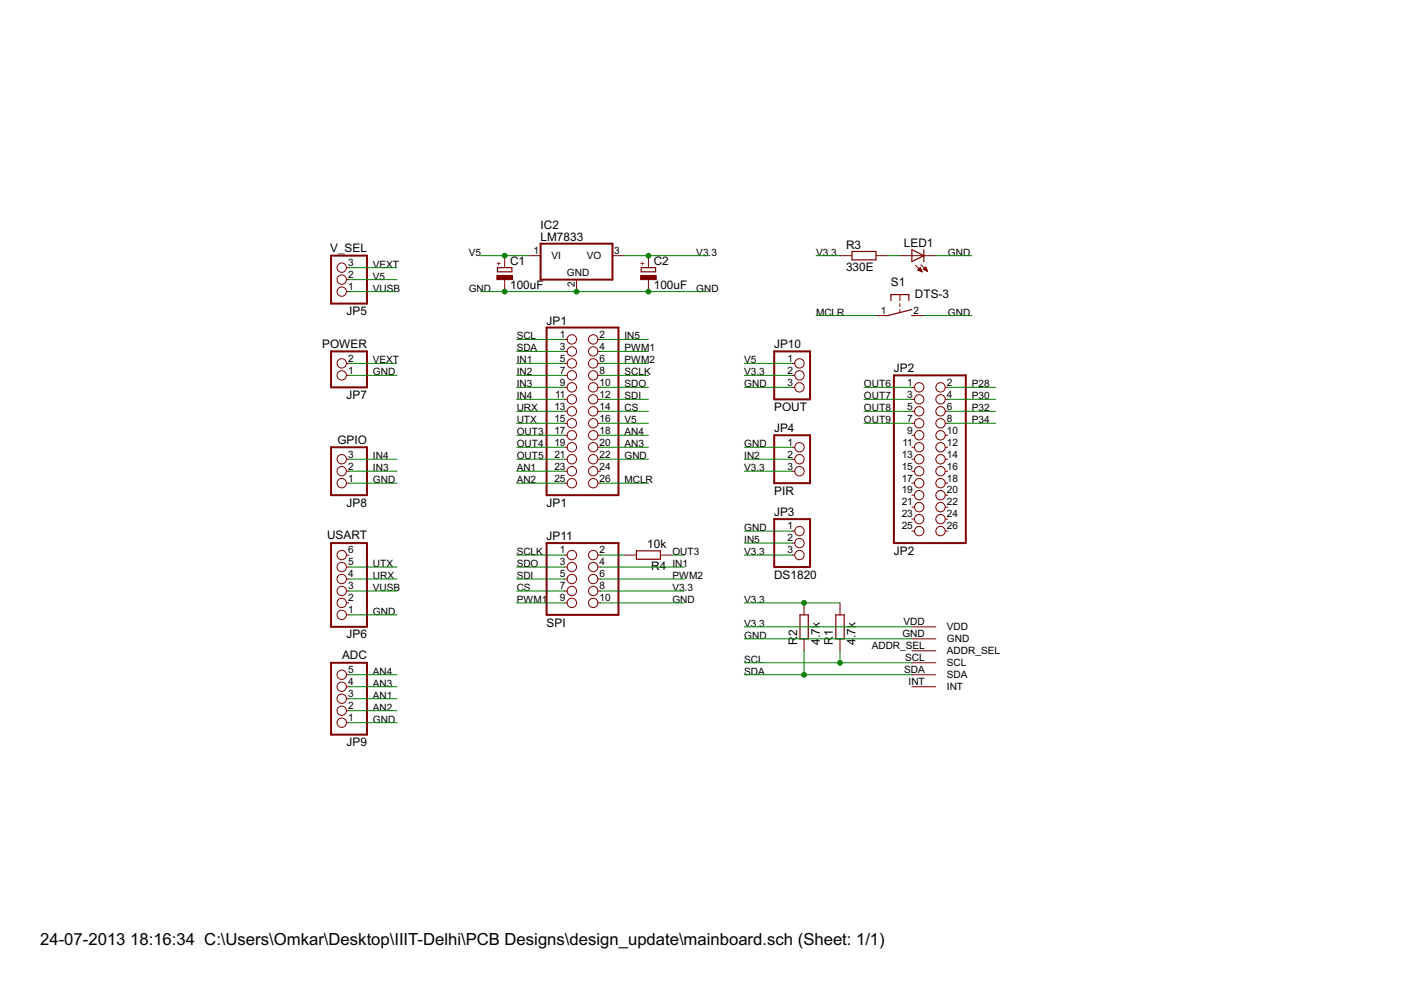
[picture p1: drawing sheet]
<svg xmlns="http://www.w3.org/2000/svg" width="297mm" height="210mm" viewBox="0 0 297 210" stroke-linecap="round" stroke-linejoin="round" font-family="sans-serif">
<path d="M70.2 54.2h7.6v10.2h-7.6zM114.6 51.7h15.3v7.6h-15.3zM70.2 74.5h7.6v7.6h-7.6zM115.9 69.4h15.2v35.6h-15.2zM164.1 74.5h7.6v10.2h-7.6zM189.5 79.6h15.3v35.5h-15.3zM70.2 94.8h7.6v10.2h-7.6zM164.1 92.3h7.6v10.1h-7.6zM70.2 115.1h7.6v17.8h-7.6zM115.9 115.1h15.2v15.3h-15.2zM164.1 110.1h7.6v10.1h-7.6zM70.2 140.5h7.6v15.3h-7.6z" fill="none" stroke="#800000" stroke-width=".42"/>
<g fill="none" stroke="#800000" stroke-width=".21">
<path d="M73.4 59.3h.6M73.4 56.7h.6M107 54.2v2.5M107 59.3v2.5M112.1 54.2h2.5M122.2 59.3v2.5M129.9 54.2h2.5M137.5 54.2v2.5M137.5 59.3v2.5M178.1 54.2h2.5M185.7 54.2h2.6M190.8 54.2h7.6"/>
<path d="M194.1 56.2l1.4 1.4M194.6 57.2h.7M194.8 57.1h.5M194.9 57.4h.5M194.9 57h.3M195 56.9h.2M195.1 56.7h.1M195.1 56.7l-.5 .6 .9 .3M195.1 56.7l.4 .9M195.1 57.5h.3M195.2 56.1l1.4 1.4M195.4 57.6h.1"/>
<path d="M195.8 57.1h.7M195.9 57h.5M196 56.9h.4M196 57.2h.5M196.1 56.7h.2M196.2 56.6h.1M196.3 56.6l.3 .9-.9-.4zM196.3 57.4h.3M196.6 57.5h.1M73.4 77h.6M73.4 79.6h.6M73.4 61.8h.6"/>
<path d="M119.7 72h.6M119.7 74.5h.6M119.7 77h.6M119.7 79.6h.6M126.8 72h.5M126.8 74.5h.5M126.8 77h.5M126.8 79.6h.5M168 77h.5M168 79.6h.5M185.7 66.9h2.6M190.8 62.5v1.2"/>
<path d="M190.8 64.4v.6M190.8 65.6v.7M193.3 66.9h2.6M73.4 97.4h.6M73.4 99.9h.6M119.7 82.1h.6M119.7 84.7h.6M119.7 87.2h.6M119.7 89.7h.6M119.7 92.3h.6M119.7 94.8h.6M119.7 97.4h.6"/>
<path d="M119.7 99.9h.6M126.8 82.1h.5M126.8 84.7h.5M126.8 87.2h.5M126.8 89.7h.5M126.8 92.3h.5M126.8 94.8h.5M126.8 97.4h.5M126.8 99.9h.5M168 82.1h.5M168 94.8h.5M168 97.4h.5"/>
<path d="M168 99.9h.5M193.3 82.1h.6M193.3 84.7h.6M193.3 87.2h.6M193.3 89.7h.6M193.3 92.3h.6M193.3 94.8h.6M193.3 97.4h.6M193.3 99.9h.6M200.4 82.1h.6M200.4 84.7h.6M200.4 87.2h.6"/>
<path d="M200.4 89.7h.6M200.4 92.3h.6M200.4 94.8h.6M200.4 97.4h.6M200.4 99.9h.6M73.4 102.4h.6M73.4 117.7h.6M119.7 102.4h.6M119.7 117.7h.6M126.8 102.4h.5M126.8 117.7h.5M132.4 117.7h2.5"/>
<path d="M140 117.7h2.6M168 112.6h.5M168 115.1h.5M168 117.7h.5M193.3 102.4h.6M193.3 105h.6M193.3 107.5h.6M193.3 110.1h.6M193.3 112.6h.6M200.4 102.4h.6M200.4 105h.6M200.4 107.5h.6"/>
<path d="M200.4 110.1h.6M200.4 112.6h.6M73.4 130.4h.6M73.4 127.8h.6M73.4 125.3h.6M73.4 122.8h.6M73.4 120.2h.6M119.7 127.8h.6M119.7 125.3h.6M119.7 122.8h.6M119.7 120.2h.6M126.8 127.8h.5"/>
<path d="M126.8 125.3h.5M126.8 122.8h.5M126.8 120.2h.5M170.5 127.8v2.6M170.5 135.4v2.6M178.1 127.8v2.6M178.1 135.4v2.6M193.3 132.9h5.1M193.3 135.4h5.1M193.3 138h5.1M73.4 143.1h.6M73.4 145.6h.6"/>
<path d="M73.4 153.2h.6M73.4 150.7h.6M73.4 148.1h.6M193.3 140.5h5.1M193.3 143.1h5.1M193.3 145.6h5.1"/>
<circle cx="72.5" cy="59.3" r=".99"/>
<circle cx="72.5" cy="56.7" r=".99"/>
<circle cx="72.5" cy="61.8" r=".99"/>
<circle cx="72.5" cy="79.6" r=".99"/>
<circle cx="72.5" cy="77" r=".99"/>
<circle cx="121.2" cy="74.5" r=".99"/>
<circle cx="121.2" cy="77" r=".99"/>
<circle cx="121.2" cy="79.6" r=".99"/>
<circle cx="121.2" cy="72" r=".99"/>
<circle cx="125.8" cy="72" r=".99"/>
<circle cx="125.8" cy="77" r=".99"/>
<circle cx="125.8" cy="79.6" r=".99"/>
<circle cx="125.8" cy="74.5" r=".99"/>
<circle cx="169.5" cy="77" r=".99"/>
<circle cx="169.5" cy="79.6" r=".99"/>
<circle cx="72.5" cy="97.4" r=".99"/>
<circle cx="72.5" cy="99.9" r=".99"/>
<circle cx="121.2" cy="97.4" r=".99"/>
<circle cx="121.2" cy="89.7" r=".99"/>
<circle cx="121.2" cy="94.8" r=".99"/>
<circle cx="121.2" cy="92.3" r=".99"/>
<circle cx="121.2" cy="99.9" r=".99"/>
<circle cx="121.2" cy="87.2" r=".99"/>
<circle cx="121.2" cy="82.1" r=".99"/>
<circle cx="121.2" cy="84.7" r=".99"/>
<circle cx="125.8" cy="89.7" r=".99"/>
<circle cx="125.8" cy="97.4" r=".99"/>
<circle cx="125.8" cy="99.9" r=".99"/>
<circle cx="125.8" cy="94.8" r=".99"/>
<circle cx="125.8" cy="92.3" r=".99"/>
<circle cx="125.8" cy="87.2" r=".99"/>
<circle cx="125.8" cy="82.1" r=".99"/>
<circle cx="125.8" cy="84.7" r=".99"/>
<circle cx="169.5" cy="97.4" r=".99"/>
<circle cx="169.5" cy="94.8" r=".99"/>
<circle cx="169.5" cy="99.9" r=".99"/>
<circle cx="169.5" cy="82.1" r=".99"/>
<circle cx="194.9" cy="94.8" r=".99"/>
<circle cx="194.9" cy="89.7" r=".99"/>
<circle cx="194.9" cy="97.4" r=".99"/>
<circle cx="194.9" cy="99.9" r=".99"/>
<circle cx="194.9" cy="92.3" r=".99"/>
<circle cx="194.9" cy="87.2" r=".99"/>
<circle cx="194.9" cy="82.1" r=".99"/>
<circle cx="194.9" cy="84.7" r=".99"/>
<circle cx="199.4" cy="89.7" r=".99"/>
<circle cx="199.4" cy="97.4" r=".99"/>
<circle cx="199.4" cy="92.3" r=".99"/>
<circle cx="199.4" cy="94.8" r=".99"/>
<circle cx="199.4" cy="99.9" r=".99"/>
<circle cx="199.4" cy="87.2" r=".99"/>
<circle cx="199.4" cy="82.1" r=".99"/>
<circle cx="199.4" cy="84.7" r=".99"/>
<circle cx="72.5" cy="102.4" r=".99"/>
<circle cx="72.5" cy="117.7" r=".99"/>
<circle cx="121.2" cy="117.7" r=".99"/>
<circle cx="121.2" cy="102.4" r=".99"/>
<circle cx="125.8" cy="117.7" r=".99"/>
<circle cx="125.8" cy="102.4" r=".99"/>
<circle cx="169.5" cy="115.1" r=".99"/>
<circle cx="169.5" cy="117.7" r=".99"/>
<circle cx="169.5" cy="112.6" r=".99"/>
<circle cx="194.9" cy="102.4" r=".99"/>
<circle cx="194.9" cy="105" r=".99"/>
<circle cx="194.9" cy="110.1" r=".99"/>
<circle cx="194.9" cy="112.6" r=".99"/>
<circle cx="194.9" cy="107.5" r=".99"/>
<circle cx="199.4" cy="102.4" r=".99"/>
<circle cx="199.4" cy="105" r=".99"/>
<circle cx="199.4" cy="112.6" r=".99"/>
<circle cx="199.4" cy="107.5" r=".99"/>
<circle cx="199.4" cy="110.1" r=".99"/>
<circle cx="72.5" cy="122.8" r=".99"/>
<circle cx="72.5" cy="120.2" r=".99"/>
<circle cx="72.5" cy="130.4" r=".99"/>
<circle cx="72.5" cy="125.3" r=".99"/>
<circle cx="72.5" cy="127.8" r=".99"/>
<circle cx="121.2" cy="125.3" r=".99"/>
<circle cx="121.2" cy="122.8" r=".99"/>
<circle cx="121.2" cy="127.8" r=".99"/>
<circle cx="121.2" cy="120.2" r=".99"/>
<circle cx="125.8" cy="125.3" r=".99"/>
<circle cx="125.8" cy="120.2" r=".99"/>
<circle cx="125.8" cy="122.8" r=".99"/>
<circle cx="125.8" cy="127.8" r=".99"/>
<circle cx="72.5" cy="153.2" r=".99"/>
<circle cx="72.5" cy="150.7" r=".99"/>
<circle cx="72.5" cy="148.1" r=".99"/>
<circle cx="72.5" cy="143.1" r=".99"/>
<circle cx="72.5" cy="145.6" r=".99"/>
</g>
<path d="M105.5 56.7h3v.9h-3zM136 56.7h3v.9h-3zM180.6 53.3h5.1v1.8h-5.1zM193.3 52.9l2.6 1.3-2.6 1.3zM195.9 52.9v2.6M188.9 63.7v-1.2h3.8v1.2M193.3 65.6l-5 1.3h-.7M193.3 66.9h.7M134.9 116.8h5.1v1.8h-5.1zM169.6 130.4h1.8v5h-1.8zM177.2 130.4h1.8v5h-1.8z" fill="none" stroke="#800000" stroke-width=".25"/>
<g fill="#800000" stroke="#800000" stroke-width=".21">
<path d="M105.3 58.4h3.3v.9h-3.3z"/>
<path d="M135.8 58.4h3.3v.9h-3.3z"/>
</g>
<g fill="none" stroke="#008000" stroke-width=".21">
<path d="M74 56.7h10.2M74 59.3h10.2M101.9 54.2h10.2M132.4 54.2h17.8M173 54.2h5.1M188.3 54.2h2.5M198.4 54.2h7.6M74 77h10.2M74 79.6h10.2M74 61.8h10.2M101.9 61.8h48.3M109.5 72h10.2"/>
<path d="M109.5 74.5h10.2M109.5 77h10.2M109.5 79.6h10.2M127.3 72h10.2M127.3 74.5h10.2M127.3 77h10.2M127.3 79.6h10.2M157.8 77h10.2M157.8 79.6h10.2M173 66.9h12.7M195.9 66.9h10.1M74 99.9h10.2"/>
<path d="M74 97.4h10.2M109.5 94.8h10.2M109.5 92.3h10.2M109.5 82.1h10.2M109.5 99.9h10.2M109.5 97.4h10.2M109.5 87.2h10.2M109.5 89.7h10.2M109.5 84.7h10.2M127.3 94.8h10.2M127.3 92.3h10.2M127.3 82.1h10.2"/>
<path d="M127.3 97.4h10.2M127.3 87.2h10.2M127.3 89.7h10.2M127.3 84.7h10.2M157.8 94.8h10.2M157.8 82.1h10.2M157.8 99.9h10.2M157.8 97.4h10.2M183.2 82.1h10.1M183.2 87.2h10.1M183.2 89.7h10.1M183.2 84.7h10.1"/>
<path d="M201 82.1h10.1M201 87.2h10.1M201 89.7h10.1M201 84.7h10.1M74 102.4h10.2M109.5 117.7h10.2M109.5 102.4h10.2M127.3 117.7h5.1M127.3 102.4h10.2M142.6 117.7h2.5M157.8 115.1h10.2M157.8 117.7h10.2"/>
<path d="M157.8 112.6h10.2M74 120.2h10.2M74 122.8h10.2M74 125.3h10.2M74 130.4h10.2M109.5 127.8h10.2M109.5 120.2h10.2M109.5 122.8h10.2M109.5 125.3h10.2M127.3 127.8h17.8M127.3 120.2h17.8M127.3 122.8h17.8"/>
<path d="M127.3 125.3h17.8M157.8 127.8h20.3M157.8 132.9h35.5M157.8 135.4h35.5M170.5 138v5.1M178.1 138v2.5M74 143.1h10.2M74 145.6h10.2M74 153.2h10.2M74 148.1h10.2M74 150.7h10.2M157.8 140.5h35.5"/>
<path d="M157.8 143.1h35.5"/>
</g>
<g fill="#008000" stroke="#008000" stroke-width=".21">
<circle cx="178.1" cy="140.5" r=".51"/>
<circle cx="170.5" cy="143.1" r=".51"/>
<circle cx="137.5" cy="54.2" r=".51"/>
<circle cx="170.5" cy="127.8" r=".51"/>
<circle cx="107" cy="61.8" r=".51"/>
<circle cx="122.2" cy="61.8" r=".51"/>
<circle cx="137.5" cy="61.8" r=".51"/>
<circle cx="107" cy="54.2" r=".51"/>
</g>
<g font-size="4">
<text x="8.5" y="200.4">24-07-2013</text>
<text x="27.6" y="200.4">18:16:34 C:\Users\Omkar\Desktop\IIIT-Delhi\PCB Designs\design_update\mainboard.sch (Sheet: 1/1)</text>
</g>
<g font-size="2.8">
<text x="70" y="53.4">V_SEL</text>
<text x="114.6" y="51">LM7833</text>
<text x="114.6" y="48.5">IC2</text>
<text x="179.4" y="52.7">R3</text>
<text x="191.6" y="52.4">LED1</text>
<text x="108.1" y="56.3">C1</text>
<text x="138.6" y="56.3">C2</text>
<text x="179.4" y="57.5">330E</text>
<text x="108.1" y="61.3">100uF</text>
<text x="138.6" y="61.3">100uF</text>
<text x="188.9" y="60.6">S1</text>
<text x="194" y="63.1">DTS-3</text>
<text x="73.5" y="66.8">JP5</text>
<text x="115.9" y="68.8">JP1</text>
<text x="68.3" y="73.8">POWER</text>
<text x="164.1" y="73.9">JP10</text>
<text x="189.5" y="79">JP2</text>
<text x="73.5" y="84.5">JP7</text>
<text x="164.1" y="87.2">POUT</text>
<text x="71.5" y="94.1">GPIO</text>
<text x="164.1" y="91.7">JP4</text>
<text x="73.5" y="107.4">JP8</text>
<text x="115.9" y="107.5">JP1</text>
<text x="164.1" y="105">PIR</text>
<text x="164.1" y="109.4">JP3</text>
<text x="69.4" y="114.4">USART</text>
<text x="115.9" y="114.5">JP11</text>
<text x="137.2" y="116.2">10k</text>
<text x="189.5" y="117.7">JP2</text>
<text x="138.1" y="121">R4</text>
<text x="164.1" y="122.8">DS1820</text>
<text x="73.5" y="135.3">JP6</text>
<text x="115.9" y="132.9">SPI</text>
<text x="169" y="136.7" transform="rotate(-90 169 136.7)">R</text>
<text x="169" y="134.9" transform="rotate(-90 169 134.9)">2</text>
<text x="173.8" y="136.7" transform="rotate(-90 173.8 136.7)">4</text>
<text x="173.8" y="135.3" transform="rotate(-90 173.8 135.3)">.</text>
<text x="173.8" y="134.6" transform="rotate(-90 173.8 134.6)">7k</text>
<text x="176.6" y="136.7" transform="rotate(-90 176.6 136.7)">R</text>
<text x="176.6" y="134.9" transform="rotate(-90 176.6 134.9)">1</text>
<text x="181.4" y="136.7" transform="rotate(-90 181.4 136.7)">4</text>
<text x="181.4" y="135.3" transform="rotate(-90 181.4 135.3)">.</text>
<text x="181.4" y="134.6" transform="rotate(-90 181.4 134.6)">7k</text>
<text x="72.5" y="139.8">ADC</text>
<text x="73.5" y="158.2">JP9</text>
</g>
<g font-size="2.4">
<text x="113.1" y="53.8">1</text>
<text x="130.2" y="53.8">3</text>
<text x="73.8" y="58.9">2</text>
<text x="73.8" y="56.4">3</text>
<text x="79.1" y="56.7">VEXT</text>
<text x="79.1" y="59.3">V5</text>
<text x="99.4" y="54.2">V5</text>
<text x="117" y="55">VI</text>
<text x="120.2" y="58.5">GND</text>
<text x="124.4" y="55">VO</text>
<text x="147.6" y="54.2">V3.3</text>
<text x="173" y="54.2">V3.3</text>
<text x="201" y="54.2">GND</text>
<text x="73.8" y="61.5">1</text>
<text x="79.1" y="61.8">VUSB</text>
<text x="99.4" y="61.8">GND</text>
<text x="121.9" y="60.8" transform="rotate(-90 121.9 60.8)">2</text>
<text x="147.6" y="61.8">GND</text>
<text x="109.5" y="72">SCL</text>
<text x="118.7" y="71.6">1</text>
<text x="127.1" y="71.6">2</text>
<text x="132.4" y="72">IN5</text>
<text x="173" y="66.9">MCLR</text>
<text x="186.7" y="66.5">1</text>
<text x="193.7" y="66.5">2</text>
<text x="201" y="66.9">GND</text>
<text x="73.8" y="76.7">2</text>
<text x="79.1" y="77.1">VEXT</text>
<text x="109.5" y="74.5">SDA</text>
<text x="109.5" y="77.1">IN1</text>
<text x="118.7" y="74.2">3</text>
<text x="118.7" y="76.7">5</text>
<text x="127.1" y="74.2">4</text>
<text x="127.1" y="76.7">6</text>
<text x="132.4" y="74.5">PWM1</text>
<text x="132.4" y="77.1">PWM2</text>
<text x="157.8" y="77.1">V5</text>
<text x="167" y="76.7">1</text>
<text x="73.8" y="79.2">1</text>
<text x="79.1" y="79.6">GND</text>
<text x="109.5" y="82.1">IN3</text>
<text x="109.5" y="79.6">IN2</text>
<text x="118.7" y="79.2">7</text>
<text x="118.7" y="81.8">9</text>
<text x="127.1" y="79.2">8</text>
<text x="127.1" y="81.8">10</text>
<text x="132.4" y="79.6">SCLK</text>
<text x="132.4" y="82.1">SDO</text>
<text x="157.8" y="79.6">V3.3</text>
<text x="157.8" y="82.1">GND</text>
<text x="167" y="79.2">2</text>
<text x="167" y="81.8">3</text>
<text x="183.2" y="82.1">OUT6</text>
<text x="192.4" y="81.8">1</text>
<text x="200.8" y="81.8">2</text>
<text x="206" y="82.1">P28</text>
<text x="109.5" y="87.2">URX</text>
<text x="109.5" y="89.8">UTX</text>
<text x="109.5" y="84.7">IN4</text>
<text x="117.5" y="86.9">13</text>
<text x="117.5" y="89.4">15</text>
<text x="117.7" y="84.3">11</text>
<text x="127.1" y="84.3">12</text>
<text x="127.1" y="86.9">14</text>
<text x="127.1" y="89.4">16</text>
<text x="132.4" y="89.8">V5</text>
<text x="132.4" y="84.7">SDI</text>
<text x="132.4" y="87.2">CS</text>
<text x="183.2" y="84.7">OUT7</text>
<text x="183.2" y="87.2">OUT8</text>
<text x="183.2" y="89.8">OUT9</text>
<text x="192.4" y="84.3">3</text>
<text x="192.4" y="86.9">5</text>
<text x="192.4" y="89.4">7</text>
<text x="200.8" y="84.3">4</text>
<text x="200.8" y="86.9">6</text>
<text x="200.8" y="89.4">8</text>
<text x="206" y="89.8">P34</text>
<text x="206" y="84.7">P30</text>
<text x="206" y="87.2">P32</text>
<text x="109.5" y="92.3">OUT3</text>
<text x="109.5" y="94.8">OUT4</text>
<text x="117.5" y="91.9">17</text>
<text x="117.5" y="94.5">19</text>
<text x="127.1" y="91.9">18</text>
<text x="127.1" y="94.5">20</text>
<text x="132.4" y="94.8">AN3</text>
<text x="132.4" y="92.3">AN4</text>
<text x="157.8" y="94.8">GND</text>
<text x="167" y="94.5">1</text>
<text x="191.3" y="94.5">11</text>
<text x="192.4" y="91.9">9</text>
<text x="200.8" y="91.9">10</text>
<text x="200.8" y="94.5">12</text>
<text x="73.8" y="99.6">2</text>
<text x="73.8" y="97">3</text>
<text x="79.1" y="99.9">IN3</text>
<text x="79.1" y="97.4">IN4</text>
<text x="109.5" y="97.4">OUT5</text>
<text x="109.5" y="99.9">AN1</text>
<text x="117.5" y="97">21</text>
<text x="117.5" y="99.6">23</text>
<text x="127.1" y="97">22</text>
<text x="127.1" y="99.6">24</text>
<text x="132.4" y="97.4">GND</text>
<text x="157.8" y="97.4">IN2</text>
<text x="157.8" y="99.9">V3.3</text>
<text x="167" y="97">2</text>
<text x="167" y="99.6">3</text>
<text x="191.2" y="97">13</text>
<text x="191.2" y="99.6">15</text>
<text x="200.8" y="97">14</text>
<text x="200.8" y="99.6">16</text>
<text x="73.8" y="102.1">1</text>
<text x="79.1" y="102.4">GND</text>
<text x="109.5" y="102.4">AN2</text>
<text x="117.5" y="102.1">25</text>
<text x="127.1" y="102.1">26</text>
<text x="132.4" y="102.4">MCLR</text>
<text x="191.2" y="102.1">17</text>
<text x="191.2" y="104.6">19</text>
<text x="191.2" y="107.2">21</text>
<text x="200.8" y="102.1">18</text>
<text x="200.8" y="104.6">20</text>
<text x="200.8" y="107.2">22</text>
<text x="157.8" y="112.6">GND</text>
<text x="167" y="112.2">1</text>
<text x="191.2" y="109.7">23</text>
<text x="191.2" y="112.2">25</text>
<text x="200.8" y="109.7">24</text>
<text x="200.8" y="112.2">26</text>
<text x="73.8" y="119.9">5</text>
<text x="73.8" y="117.3">6</text>
<text x="109.5" y="117.7">SCLK</text>
<text x="118.7" y="117.3">1</text>
<text x="118.7" y="119.9">3</text>
<text x="127.1" y="117.3">2</text>
<text x="127.1" y="119.9">4</text>
<text x="142.6" y="117.7">OUT3</text>
<text x="157.8" y="115.1">IN5</text>
<text x="157.8" y="117.7">V3.3</text>
<text x="167" y="114.8">2</text>
<text x="167" y="117.3">3</text>
<text x="73.8" y="124.9">3</text>
<text x="73.8" y="122.4">4</text>
<text x="79.1" y="125.3">VUSB</text>
<text x="79.1" y="122.8">URX</text>
<text x="79.1" y="120.2">UTX</text>
<text x="109.5" y="120.2">SDO</text>
<text x="109.5" y="122.8">SDI</text>
<text x="109.5" y="125.3">CS</text>
<text x="118.7" y="122.4">5</text>
<text x="118.7" y="124.9">7</text>
<text x="127.1" y="122.4">6</text>
<text x="127.1" y="124.9">8</text>
<text x="142.6" y="120.2">IN1</text>
<text x="142.6" y="122.8">PWM2</text>
<text x="142.6" y="125.3">V3.3</text>
<text x="73.8" y="130">1</text>
<text x="73.8" y="127.5">2</text>
<text x="79.1" y="130.4">GND</text>
<text x="109.5" y="127.8">PWM1</text>
<text x="118.7" y="127.5">9</text>
<text x="127.1" y="127.5">10</text>
<text x="142.6" y="127.8">GND</text>
<text x="157.8" y="127.8">V3.3</text>
<text x="157.8" y="132.9">V3.3</text>
<text x="157.8" y="135.5">GND</text>
<text x="184.8" y="137.6">ADDR_SEL</text>
<text x="191.3" y="135.1">GND</text>
<text x="191.6" y="132.6">VDD</text>
<text x="200.8" y="133.7">VDD</text>
<text x="200.8" y="136.2">GND</text>
<text x="73.8" y="142.7">5</text>
<text x="79.1" y="143.1">AN4</text>
<text x="157.8" y="140.5">SCL</text>
<text x="157.8" y="143.1">SDA</text>
<text x="191.7" y="142.7">SDA</text>
<text x="191.9" y="140.2">SCL</text>
<text x="200.8" y="138.8">ADDR_SEL</text>
<text x="200.8" y="141.3">SCL</text>
<text x="200.8" y="143.8">SDA</text>
<text x="73.8" y="147.8">3</text>
<text x="73.8" y="145.3">4</text>
<text x="79.1" y="145.6">AN3</text>
<text x="79.1" y="148.1">AN1</text>
<text x="192.6" y="145.3">INT</text>
<text x="200.8" y="146.4">INT</text>
<text x="73.8" y="152.9">1</text>
<text x="73.8" y="150.3">2</text>
<text x="79.1" y="153.2">GND</text>
<text x="79.1" y="150.7">AN2</text>
</g>
<g font-size="2" fill="#800000">
<text x="106.4" y="56.3" transform="rotate(-90 106.4 56.3)">+</text>
<text x="136.9" y="56.3" transform="rotate(-90 136.9 56.3)">+</text>
</g>
</svg>
